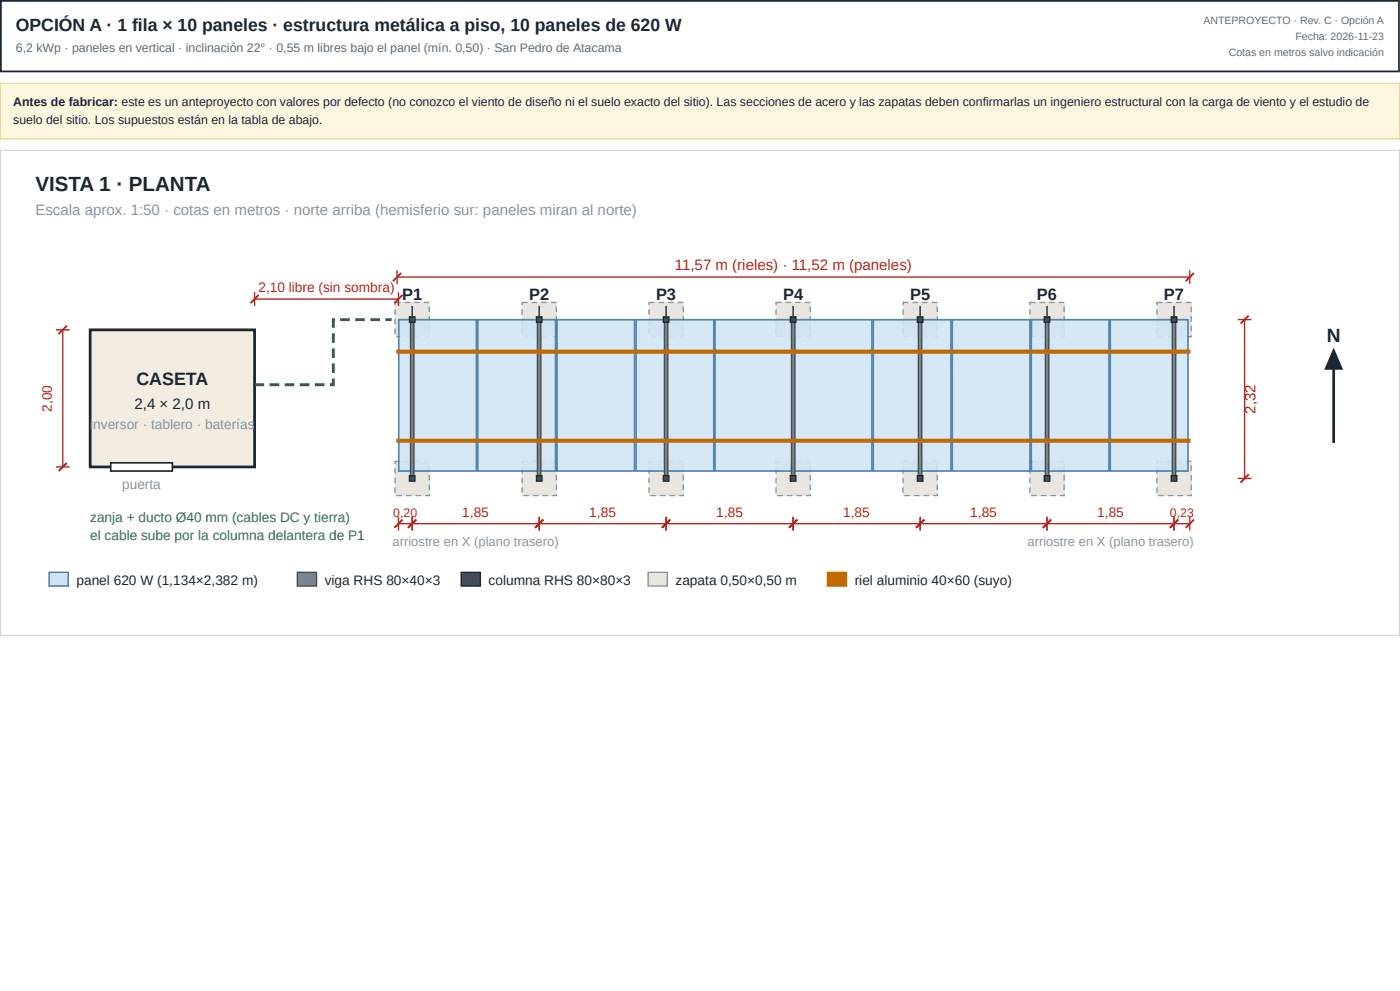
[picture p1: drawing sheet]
<svg xmlns="http://www.w3.org/2000/svg" width="420mm" height="297mm" viewBox="0 0 420 297" stroke-linecap="round" stroke-linejoin="round" font-family="sans-serif">
<path d="M.3 .3h419.6v21.1h-419.6z" fill="none" stroke="#1b2733" stroke-width=".53"/>
<path d="M0 24.9h420.2v16.9h-420.2z" fill="#fff6e0"/>
<path d="M.1 25h419.9v16.7h-419.9z" fill="none" stroke="#e8cf8b" stroke-width=".3"/>
<path d="M0 45h420.2v145.8h-420.2z" fill="#fff"/>
<path d="M.1 45.1h419.9v145.5h-419.9z" fill="none" stroke="#c9d1d8" stroke-width=".3"/>
<path d="M27.1 99h49.3v41.1h-49.3z" fill="#f3ece0"/>
<path d="M27.1 99h49.3v41.1h-49.3z" fill="none" stroke="#1b2733" stroke-width=".82" stroke-linecap="butt"/>
<path d="M33.2 138.9h18.5v2.4h-18.5z" fill="#fff"/>
<path d="M33.2 138.9h18.5v2.4h-18.5z" fill="none" stroke="#1b2733" stroke-width=".49"/>
<path d="M76.4 115h2.9v.9h-2.9zM80.9 115h2.9v.9h-2.9zM85.5 115h2.8v.9h-2.8zM90 115h2.9v.9h-2.9zM94.5 115h2.9v.9h-2.9zM99.6 113.6h.9v2.3h-1.5v-.9h1.1v.4h-.5zM99.6 109.1h.9v2.8h-.9zM99.6 104.5h.9v2.9h-.9zM99.6 100h.9v2.9h-.9zM99.6 95.4h.9v.9h-.4v-.4h.4v2.5h-.9zM102.1 95.4h2.9v.9h-2.9zM106.6 95.4h2.9v.9h-2.9zM111.2 95.4h2.8v.9h-2.8zM115.7 95.4h1.8v.9h-1.8z" fill="#2d7a46"/>
<path d="M118.6 90.8h10.3v10.2h-10.3z" fill="#e9e5df"/>
<path d="M121.4 90.5h1.7v.5h-1.7zM124.3 90.5h1.7v.5h-1.7zM127.2 90.5h1.7v.5h-1.7zM128.6 92h.5v1.6h-.5zM128.6 94.9h.5v1.6h-.5zM128.6 97.7h.5v1.7h-.5zM127.6 100.8h1.3v.2h-.3v-.4h.5v.6h-1.5zM124.7 100.8h1.7v.4h-1.7zM121.9 100.8h1.6v.4h-1.6zM119 100.8h1.6v.4h-1.6zM118.4 98.6h.4v1.6h-.4zM118.4 95.7h.4v1.6h-.4zM118.4 92.8h.4v1.7h-.4zM118.4 90.5h1.8v.5h-1.6v-.2h.2v.8h-.4z" fill="#8a949e"/>
<path d="M118.6 138.4h10.3v10.3h-10.3z" fill="#e9e5df"/>
<path d="M121.4 138.2h1.7v.4h-1.7zM124.3 138.2h1.7v.4h-1.7zM127.2 138.2h1.7v.4h-1.7zM128.6 139.7h.5v1.6h-.5zM128.6 142.5h.5v1.7h-.5zM128.6 145.4h.5v1.7h-.5zM127.6 148.5h1.3v.2h-.3v-.4h.5v.6h-1.5zM124.7 148.5h1.7v.4h-1.7zM121.9 148.5h1.6v.4h-1.6zM119 148.5h1.6v.4h-1.6zM118.4 146.2h.4v1.7h-.4zM118.4 143.4h.4v1.6h-.4zM118.4 140.5h.4v1.6h-.4zM118.4 138.2h1.8v.4h-1.6v-.2h.2v.8h-.4z" fill="#8a949e"/>
<path d="M156.7 90.8h10.3v10.2h-10.3z" fill="#e9e5df"/>
<path d="M159.6 90.5h1.6v.5h-1.6zM162.5 90.5h1.6v.5h-1.6zM165.3 90.5h1.7v.5h-1.7zM166.8 92h.4v1.6h-.4zM166.8 94.9h.4v1.6h-.4zM166.8 97.7h.4v1.7h-.4zM165.7 100.8h1.3v.2h-.2v-.4h.4v.6h-1.5zM162.9 100.8h1.6v.4h-1.6zM160 100.8h1.6v.4h-1.6zM157.1 100.8h1.7v.4h-1.7zM156.5 98.6h.4v1.6h-.4zM156.5 95.7h.4v1.6h-.4zM156.5 92.8h.4v1.7h-.4zM156.5 90.5h1.8v.5h-1.6v-.2h.2v.8h-.4z" fill="#8a949e"/>
<path d="M156.7 138.4h10.3v10.3h-10.3z" fill="#e9e5df"/>
<path d="M159.6 138.2h1.6v.4h-1.6zM162.5 138.2h1.6v.4h-1.6zM165.3 138.2h1.7v.4h-1.7zM166.8 139.7h.4v1.6h-.4zM166.8 142.5h.4v1.7h-.4zM166.8 145.4h.4v1.7h-.4zM165.7 148.5h1.3v.2h-.2v-.4h.4v.6h-1.5zM162.9 148.5h1.6v.4h-1.6zM160 148.5h1.6v.4h-1.6zM157.1 148.5h1.7v.4h-1.7zM156.5 146.2h.4v1.7h-.4zM156.5 143.4h.4v1.6h-.4zM156.5 140.5h.4v1.6h-.4zM156.5 138.2h1.8v.4h-1.6v-.2h.2v.8h-.4z" fill="#8a949e"/>
<path d="M194.8 90.8h10.3v10.2h-10.3z" fill="#e9e5df"/>
<path d="M197.7 90.5h1.6v.5h-1.6zM200.5 90.5h1.7v.5h-1.7zM203.4 90.5h1.7v.5h-1.7zM204.9 92h.4v1.6h-.4zM204.9 94.9h.4v1.6h-.4zM204.9 97.7h.4v1.7h-.4zM203.8 100.8h1.3v.2h-.2v-.4h.4v.6h-1.5zM200.9 100.8h1.7v.4h-1.7zM198.1 100.8h1.6v.4h-1.6zM195.2 100.8h1.6v.4h-1.6zM194.6 98.6h.4v1.6h-.4zM194.6 95.7h.4v1.6h-.4zM194.6 92.8h.4v1.7h-.4zM194.6 90.5h1.8v.5h-1.6v-.2h.2v.8h-.4z" fill="#8a949e"/>
<path d="M194.8 138.4h10.3v10.3h-10.3z" fill="#e9e5df"/>
<path d="M197.7 138.2h1.6v.4h-1.6zM200.5 138.2h1.7v.4h-1.7zM203.4 138.2h1.7v.4h-1.7zM204.9 139.7h.4v1.6h-.4zM204.9 142.5h.4v1.7h-.4zM204.9 145.4h.4v1.7h-.4zM203.8 148.5h1.3v.2h-.2v-.4h.4v.6h-1.5zM200.9 148.5h1.7v.4h-1.7zM198.1 148.5h1.6v.4h-1.6zM195.2 148.5h1.6v.4h-1.6zM194.6 146.2h.4v1.7h-.4zM194.6 143.4h.4v1.6h-.4zM194.6 140.5h.4v1.6h-.4zM194.6 138.2h1.8v.4h-1.6v-.2h.2v.8h-.4z" fill="#8a949e"/>
<path d="M232.9 90.8h10.3v10.2h-10.3z" fill="#e9e5df"/>
<path d="M235.8 90.5h1.6v.5h-1.6zM238.7 90.5h1.6v.5h-1.6zM241.5 90.5h1.7v.5h-1.7zM243 92h.4v1.6h-.4zM243 94.9h.4v1.6h-.4zM243 97.7h.4v1.7h-.4zM242 100.8h1.2v.2h-.2v-.4h.4v.6h-1.4zM239.1 100.8h1.6v.4h-1.6zM236.2 100.8h1.6v.4h-1.6zM233.3 100.8h1.7v.4h-1.7zM232.7 98.6h.4v1.6h-.4zM232.7 95.7h.4v1.6h-.4zM232.7 92.8h.4v1.7h-.4zM232.7 90.5h1.9v.5h-1.7v-.2h.2v.8h-.4z" fill="#8a949e"/>
<path d="M232.9 138.4h10.3v10.3h-10.3z" fill="#e9e5df"/>
<path d="M235.8 138.2h1.6v.4h-1.6zM238.7 138.2h1.6v.4h-1.6zM241.5 138.2h1.7v.4h-1.7zM243 139.7h.4v1.6h-.4zM243 142.5h.4v1.7h-.4zM243 145.4h.4v1.7h-.4zM242 148.5h1.2v.2h-.2v-.4h.4v.6h-1.4zM239.1 148.5h1.6v.4h-1.6zM236.2 148.5h1.6v.4h-1.6zM233.3 148.5h1.7v.4h-1.7zM232.7 146.2h.4v1.7h-.4zM232.7 143.4h.4v1.6h-.4zM232.7 140.5h.4v1.6h-.4zM232.7 138.2h1.9v.4h-1.7v-.2h.2v.8h-.4z" fill="#8a949e"/>
<path d="M271 90.8h10.3v10.2h-10.3z" fill="#e9e5df"/>
<path d="M273.9 90.5h1.7v.5h-1.7zM276.8 90.5h1.6v.5h-1.6zM279.7 90.5h1.6v.5h-1.6zM281.1 92h.4v1.6h-.4zM281.1 94.9h.4v1.6h-.4zM281.1 97.7h.4v1.7h-.4zM280.1 100.8h1.2v.2h-.2v-.4h.4v.6h-1.4zM277.2 100.8h1.6v.4h-1.6zM274.3 100.8h1.7v.4h-1.7zM271.4 100.8h1.7v.4h-1.7zM270.8 98.6h.4v1.6h-.4zM270.8 95.7h.4v1.6h-.4zM270.8 92.8h.4v1.7h-.4zM270.8 90.5h1.9v.5h-1.7v-.2h.2v.8h-.4z" fill="#8a949e"/>
<path d="M271 138.4h10.3v10.3h-10.3z" fill="#e9e5df"/>
<path d="M273.9 138.2h1.7v.4h-1.7zM276.8 138.2h1.6v.4h-1.6zM279.7 138.2h1.6v.4h-1.6zM281.1 139.7h.4v1.6h-.4zM281.1 142.5h.4v1.7h-.4zM281.1 145.4h.4v1.7h-.4zM280.1 148.5h1.2v.2h-.2v-.4h.4v.6h-1.4zM277.2 148.5h1.6v.4h-1.6zM274.3 148.5h1.7v.4h-1.7zM271.4 148.5h1.7v.4h-1.7zM270.8 146.2h.4v1.7h-.4zM270.8 143.4h.4v1.6h-.4zM270.8 140.5h.4v1.6h-.4zM270.8 138.2h1.9v.4h-1.7v-.2h.2v.8h-.4z" fill="#8a949e"/>
<path d="M309.1 90.8h10.3v10.2h-10.3z" fill="#e9e5df"/>
<path d="M312 90.5h1.6v.5h-1.6zM314.9 90.5h1.6v.5h-1.6zM317.8 90.5h1.6v.5h-1.6zM319.2 92h.4v1.6h-.4zM319.2 94.9h.4v1.6h-.4zM319.2 97.7h.4v1.7h-.4zM318.2 100.8h1.2v.2h-.2v-.4h.4v.6h-1.4zM315.3 100.8h1.6v.4h-1.6zM312.4 100.8h1.7v.4h-1.7zM309.5 100.8h1.7v.4h-1.7zM308.9 98.6h.4v1.6h-.4zM308.9 95.7h.4v1.6h-.4zM308.9 92.8h.4v1.7h-.4zM308.9 90.5h1.9v.5h-1.7v-.2h.2v.8h-.4z" fill="#8a949e"/>
<path d="M309.1 138.4h10.3v10.3h-10.3z" fill="#e9e5df"/>
<path d="M312 138.2h1.6v.4h-1.6zM314.9 138.2h1.6v.4h-1.6zM317.8 138.2h1.6v.4h-1.6zM319.2 139.7h.4v1.6h-.4zM319.2 142.5h.4v1.7h-.4zM319.2 145.4h.4v1.7h-.4zM318.2 148.5h1.2v.2h-.2v-.4h.4v.6h-1.4zM315.3 148.5h1.6v.4h-1.6zM312.4 148.5h1.7v.4h-1.7zM309.5 148.5h1.7v.4h-1.7zM308.9 146.2h.4v1.7h-.4zM308.9 143.4h.4v1.6h-.4zM308.9 140.5h.4v1.6h-.4zM308.9 138.2h1.9v.4h-1.7v-.2h.2v.8h-.4z" fill="#8a949e"/>
<path d="M347.2 90.8h10.3v10.2h-10.3z" fill="#e9e5df"/>
<path d="M350.1 90.5h1.7v.5h-1.7zM353 90.5h1.6v.5h-1.6zM355.9 90.5h1.6v.5h-1.6zM357.3 92h.4v1.6h-.4zM357.3 94.9h.4v1.6h-.4zM357.3 97.7h.4v1.7h-.4zM356.3 100.8h1.2v.2h-.2v-.4h.4v.6h-1.4zM353.4 100.8h1.7v.4h-1.7zM350.5 100.8h1.7v.4h-1.7zM347.7 100.8h1.6v.4h-1.6zM347 98.6h.4v1.6h-.4zM347 95.7h.4v1.6h-.4zM347 92.8h.4v1.7h-.4zM347 90.5h1.9v.5h-1.7v-.2h.2v.8h-.4z" fill="#8a949e"/>
<path d="M347.2 138.4h10.3v10.3h-10.3z" fill="#e9e5df"/>
<path d="M350.1 138.2h1.7v.4h-1.7zM353 138.2h1.6v.4h-1.6zM355.9 138.2h1.6v.4h-1.6zM357.3 139.7h.4v1.6h-.4zM357.3 142.5h.4v1.7h-.4zM357.3 145.4h.4v1.7h-.4zM356.3 148.5h1.2v.2h-.2v-.4h.4v.6h-1.4zM353.4 148.5h1.7v.4h-1.7zM350.5 148.5h1.7v.4h-1.7zM347.7 148.5h1.6v.4h-1.6zM347 146.2h.4v1.7h-.4zM347 143.4h.4v1.6h-.4zM347 140.5h.4v1.6h-.4zM347 138.2h1.9v.4h-1.7v-.2h.2v.8h-.4z" fill="#8a949e"/>
<path d="M119.7 95.9h23.3v45.4h-23.3z" fill="#cfe3f5"/>
<path d="M119.7 95.9h23.3v45.4h-23.3z" fill="none" stroke="#2f6fa8" stroke-width=".49"/>
<path d="M143.4 95.9h23.3v45.4h-23.3z" fill="#cfe3f5"/>
<path d="M143.4 95.9h23.3v45.4h-23.3z" fill="none" stroke="#2f6fa8" stroke-width=".49"/>
<path d="M167.1 95.9h23.4v45.4h-23.4z" fill="#cfe3f5"/>
<path d="M167.1 95.9h23.4v45.4h-23.4z" fill="none" stroke="#2f6fa8" stroke-width=".49"/>
<path d="M190.9 95.9h23.3v45.4h-23.3z" fill="#cfe3f5"/>
<path d="M190.9 95.9h23.3v45.4h-23.3z" fill="none" stroke="#2f6fa8" stroke-width=".49"/>
<path d="M214.6 95.9h23.3v45.4h-23.3z" fill="#cfe3f5"/>
<path d="M214.6 95.9h23.3v45.4h-23.3z" fill="none" stroke="#2f6fa8" stroke-width=".49"/>
<path d="M238.4 95.9h23.3v45.4h-23.3z" fill="#cfe3f5"/>
<path d="M238.4 95.9h23.3v45.4h-23.3z" fill="none" stroke="#2f6fa8" stroke-width=".49"/>
<path d="M262.1 95.9h23.3v45.4h-23.3z" fill="#cfe3f5"/>
<path d="M262.1 95.9h23.3v45.4h-23.3z" fill="none" stroke="#2f6fa8" stroke-width=".49"/>
<path d="M285.8 95.9h23.4v45.4h-23.4z" fill="#cfe3f5"/>
<path d="M285.8 95.9h23.4v45.4h-23.4z" fill="none" stroke="#2f6fa8" stroke-width=".49"/>
<path d="M309.6 95.9h23.3v45.4h-23.3z" fill="#cfe3f5"/>
<path d="M309.6 95.9h23.3v45.4h-23.3z" fill="none" stroke="#2f6fa8" stroke-width=".49"/>
<path d="M333.3 95.9h23.3v45.4h-23.3z" fill="#cfe3f5"/>
<path d="M333.3 95.9h23.3v45.4h-23.3z" fill="none" stroke="#2f6fa8" stroke-width=".49"/>
<path d="M123.2 95.9h1v47.7h-1z" fill="#7a8591"/>
<path d="M123.2 95.9h1v47.7h-1z" fill="none" stroke="#444c55" stroke-width=".41"/>
<path d="M161.3 95.9h1v47.7h-1z" fill="#7a8591"/>
<path d="M161.3 95.9h1v47.7h-1z" fill="none" stroke="#444c55" stroke-width=".41"/>
<path d="M199.4 95.9h1.1v47.7h-1.1z" fill="#7a8591"/>
<path d="M199.4 95.9h1.1v47.7h-1.1z" fill="none" stroke="#444c55" stroke-width=".41"/>
<path d="M237.6 95.9h1v47.7h-1z" fill="#7a8591"/>
<path d="M237.6 95.9h1v47.7h-1z" fill="none" stroke="#444c55" stroke-width=".41"/>
<path d="M275.6 95.9h1.1v47.7h-1.1z" fill="#7a8591"/>
<path d="M275.6 95.9h1.1v47.7h-1.1z" fill="none" stroke="#444c55" stroke-width=".41"/>
<path d="M313.8 95.9h1v47.7h-1z" fill="#7a8591"/>
<path d="M313.8 95.9h1v47.7h-1z" fill="none" stroke="#444c55" stroke-width=".41"/>
<path d="M351.8 95.9h1.1v47.7h-1.1z" fill="#7a8591"/>
<path d="M351.8 95.9h1.1v47.7h-1.1z" fill="none" stroke="#444c55" stroke-width=".41"/>
<path d="M119.2 105.1h237.9v.8h-237.9z" fill="#c06a00"/>
<path d="M119.2 105.1h237.9v.8h-237.9z" fill="none" stroke="#c06a00" stroke-width=".41"/>
<path d="M119.2 131.8h237.9v.9h-237.9z" fill="#c06a00"/>
<path d="M119.2 131.8h237.9v.9h-237.9z" fill="none" stroke="#c06a00" stroke-width=".41"/>
<path d="M122.9 95.1h1.6v1.6h-1.6z" fill="#444c55"/>
<path d="M122.9 95.1h1.6v1.6h-1.6z" fill="none" stroke="#1b2733" stroke-width=".41"/>
<path d="M122.9 142.7h1.6v1.7h-1.6z" fill="#444c55"/>
<path d="M122.9 142.7h1.6v1.7h-1.6z" fill="none" stroke="#1b2733" stroke-width=".41"/>
<path d="M161 95.1h1.7v1.6h-1.7z" fill="#444c55"/>
<path d="M161 95.1h1.7v1.6h-1.7z" fill="none" stroke="#1b2733" stroke-width=".41"/>
<path d="M161 142.7h1.7v1.7h-1.7z" fill="#444c55"/>
<path d="M161 142.7h1.7v1.7h-1.7z" fill="none" stroke="#1b2733" stroke-width=".41"/>
<path d="M199.1 95.1h1.6v1.6h-1.6z" fill="#444c55"/>
<path d="M199.1 95.1h1.6v1.6h-1.6z" fill="none" stroke="#1b2733" stroke-width=".41"/>
<path d="M199.1 142.7h1.6v1.7h-1.6z" fill="#444c55"/>
<path d="M199.1 142.7h1.6v1.7h-1.6z" fill="none" stroke="#1b2733" stroke-width=".41"/>
<path d="M237.2 95.1h1.7v1.6h-1.7z" fill="#444c55"/>
<path d="M237.2 95.1h1.7v1.6h-1.7z" fill="none" stroke="#1b2733" stroke-width=".41"/>
<path d="M237.2 142.7h1.7v1.7h-1.7z" fill="#444c55"/>
<path d="M237.2 142.7h1.7v1.7h-1.7z" fill="none" stroke="#1b2733" stroke-width=".41"/>
<path d="M275.3 95.1h1.7v1.6h-1.7z" fill="#444c55"/>
<path d="M275.3 95.1h1.7v1.6h-1.7z" fill="none" stroke="#1b2733" stroke-width=".41"/>
<path d="M275.3 142.7h1.7v1.7h-1.7z" fill="#444c55"/>
<path d="M275.3 142.7h1.7v1.7h-1.7z" fill="none" stroke="#1b2733" stroke-width=".41"/>
<path d="M313.4 95.1h1.7v1.6h-1.7z" fill="#444c55"/>
<path d="M313.4 95.1h1.7v1.6h-1.7z" fill="none" stroke="#1b2733" stroke-width=".41"/>
<path d="M313.4 142.7h1.7v1.7h-1.7z" fill="#444c55"/>
<path d="M313.4 142.7h1.7v1.7h-1.7z" fill="none" stroke="#1b2733" stroke-width=".41"/>
<path d="M351.6 95.1h1.6v1.6h-1.6z" fill="#444c55"/>
<path d="M351.6 95.1h1.6v1.6h-1.6z" fill="none" stroke="#1b2733" stroke-width=".41"/>
<path d="M351.6 142.7h1.6v1.7h-1.6z" fill="#444c55"/>
<path d="M123.7 91.8v3.1M161.8 91.8v3.1M199.9 91.8v3.1M238 91.8v3.1M276.2 91.8v3.1M314.3 91.8v3.1M352.4 91.8v3.1M351.6 142.7h1.6v1.7h-1.6z" fill="none" stroke="#1b2733" stroke-width=".41"/>
<g fill="none" stroke="#b3261e" stroke-width=".41">
<path d="M16.8 99h4.1M18.8 99v41.1M76.4 89.7h43.2M76.4 87.7v4.1M119.2 83.1h237.9M119.2 81.1v4.1M119.6 87.7v4.1M357.1 81.1v4.1M371.5 95.9h4.1M373.6 95.9v47.7M16.8 140.1h4.1M119.6 157.1h237.5"/>
<path d="M119.6 155.1v4.1M123.7 155.1v4.1M161.8 155.1v4.1M199.9 155.1v4.1M238 155.1v4.1M276.2 155.1v4.1M314.3 155.1v4.1M352.4 155.1v4.1M357.1 155.1v4.1M371.5 143.6h4.1"/>
</g>
<g fill="none" stroke="#b3261e" stroke-width=".58">
<path d="M20.1 97.7l-2.5 2.5M77.6 88.5l-2.4 2.5M120.4 81.9l-2.4 2.5M120.8 88.5l-2.4 2.5M358.3 81.9l-2.4 2.5M374.8 94.7l-2.5 2.4M20.1 138.9l-2.5 2.4M120.8 155.9l-2.4 2.5M124.9 155.9l-2.4 2.5M163.1 155.9l-2.5 2.5M201.2 155.9l-2.5 2.5M239.3 155.9l-2.5 2.5"/>
<path d="M277.4 155.9l-2.5 2.5M315.5 155.9l-2.5 2.5M353.6 155.9l-2.5 2.5M358.3 155.9l-2.4 2.5M374.8 142.3l-2.5 2.5"/>
</g>
<path d="M400.3 108.2v24.7" fill="none" stroke="#1b2733" stroke-width=".82" stroke-linecap="butt"/>
<path d="M400.3 104.9l2.5 5.8h-5z" fill="#1b2733"/>
<path d="M400.3 104.9l2.5 5.8h-5z" fill="none" stroke="#1b2733" stroke-width=".49"/>
<path d="M14.7 171.7h5.8v4.1h-5.8z" fill="#cfe3f5"/>
<path d="M14.7 171.7h5.8v4.1h-5.8z" fill="none" stroke="#2f6fa8" stroke-width=".41"/>
<path d="M89.2 171.7h5.8v4.1h-5.8z" fill="#7a8591"/>
<path d="M89.2 171.7h5.8v4.1h-5.8z" fill="none" stroke="#444c55" stroke-width=".41"/>
<path d="M138.4 171.7h5.8v4.1h-5.8z" fill="#444c55"/>
<path d="M138.4 171.7h5.8v4.1h-5.8z" fill="none" stroke="#1b2733" stroke-width=".41"/>
<path d="M194.5 171.7h5.8v4.1h-5.8z" fill="#e9e5df"/>
<path d="M194.5 171.7h5.8v4.1h-5.8z" fill="none" stroke="#8a949e" stroke-width=".41"/>
<path d="M248.3 171.7h5.8v4.1h-5.8z" fill="#c06a00"/>
<path d="M248.3 171.7h5.8v4.1h-5.8z" fill="none" stroke="#c06a00" stroke-width=".41"/>
<text font-size="6.2" fill="#1b2733" x="10.6" y="57.2">VISTA 1 · PLANTA</text>
<text font-size="5.8" fill="#1b2733" x="398.2" y="102.5">N</text>
<g font-size="5.3" fill="#1b2733">
<text x="4.8" y="9.3">OPCIÓN A · 1 fila × 10 paneles · estructura metálica a piso, 10 paneles de 620 W</text>
<text x="41" y="115.4">CASETA</text>
</g>
<g font-size="4.9" fill="#1b2733">
<text x="120.7" y="90.1">P1</text>
<text x="158.8" y="90.1">P2</text>
<text x="196.9" y="90.1">P3</text>
<text x="235" y="90.1">P4</text>
<text x="273.2" y="90.1">P5</text>
<text x="311.2" y="90.1">P6</text>
<text x="349.4" y="90.1">P7</text>
</g>
<text font-size="4.5" fill="#8a949e" x="10.6" y="64.6">Escala aprox. 1:50 · cotas en metros · norte arriba (hemisferio sur: paneles miran al norte)</text>
<g font-size="4.5" fill="#b3261e">
<text x="202.5" y="81.1">11,57 m (rieles) · 11,52 m (paneles)</text>
<text x="376.9" y="124.1" transform="rotate(-90 376.9 124.1)">2,32</text>
</g>
<text font-size="4.5" fill="#1b2733" x="40.4" y="122.6">2,4 × 2,0 m</text>
<g font-size="4.1" fill="#b3261e">
<text x="77.6" y="87.7">2,10 libre (sin sombra)</text>
<text x="15.5" y="123.5" transform="rotate(-90 15.5 123.5)">2,00</text>
<text x="138.8" y="155.1">1,85</text>
<text x="176.9" y="155.1">1,85</text>
<text x="215" y="155.1">1,85</text>
<text x="253.1" y="155.1">1,85</text>
<text x="291.2" y="155.1">1,85</text>
<text x="329.3" y="155.1">1,85</text>
</g>
<g font-size="4.1" fill="#8a949e">
<text x="27.1" y="128.8">i</text>
<text x="28" y="128.8">nversor · tablero · baterías</text>
<text x="36.7" y="146.7">puerta</text>
</g>
<g font-size="4.1" fill="#2d7a46">
<text x="27.1" y="156.6">zanja + ducto Ø40 mm (cables DC y tierra)</text>
<text x="27.1" y="161.9">el cable sube por la columna delantera de P1</text>
</g>
<g font-size="4.1" fill="#1b2733">
<text x="22.9" y="175.4">panel 620 W (1,134×2,382 m)</text>
<text x="97.5" y="175.4">viga RHS 80×40×3</text>
<text x="146.7" y="175.4">columna RHS 80×80×3</text>
<text x="202.8" y="175.4">zapata 0,50×0,50 m</text>
<text x="256.6" y="175.4">riel aluminio 40×60 (suyo)</text>
</g>
<g font-size="3.9" fill="#8a949e">
<text x="117.8" y="163.7">arriostre en X (plano trasero)</text>
<text x="308.4" y="163.7">arriostre en X (plano trasero)</text>
</g>
<text font-size="3.7" fill="#5d6b78" x="4.8" y="15.6">6,2 kWp · paneles en vertical · inclinación 22° · 0,55 m libres bajo el panel (mín. 0,50) · San Pedro de Atacama</text>
<g font-size="3.7" fill="#1b2733">
<text x="4" y="31.8">Antes de fabricar: este es un anteproyecto con valores por defecto (no conozco el viento de diseño ni el suelo exacto del sitio). Las secciones de acero y las zapatas deben confirmarlas un ingeniero estructural con la carga de viento y el estudio de</text>
<text x="4" y="37.3">suelo del sitio. Los supuestos están en la tabla de abajo.</text>
</g>
<g font-size="3.7" fill="#b3261e">
<text x="118.1" y="155.1">0,20</text>
<text x="351.2" y="155.1">0,23</text>
</g>
<g font-size="3.2" fill="#5d6b78">
<text x="361.2" y="7.1">ANTEPROYECTO · Rev. C · Opción A</text>
<text x="388.8" y="11.9">Fecha: 2026-11-23</text>
<text x="368.8" y="16.7">Cotas en metros salvo indicación</text>
</g>
</svg>
